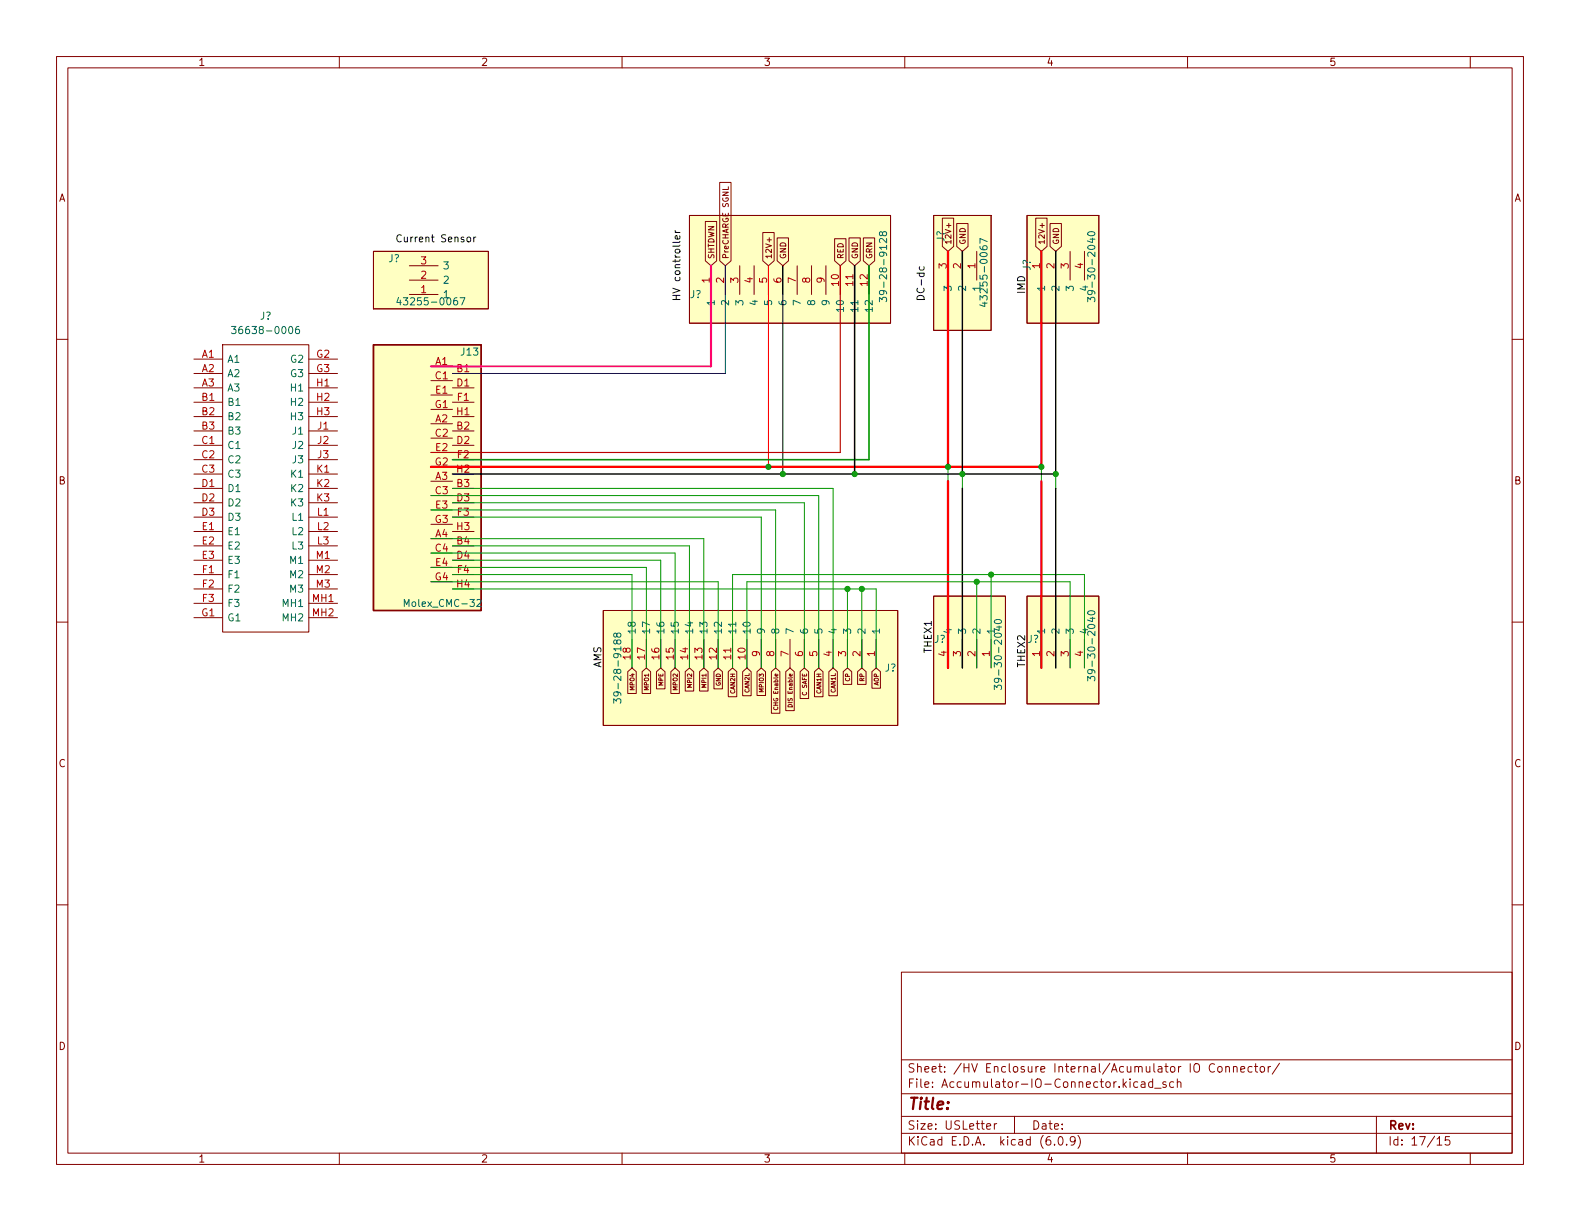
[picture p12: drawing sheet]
<svg xmlns="http://www.w3.org/2000/svg" width="279mm" height="216mm" viewBox="0 0 279 216" stroke-linecap="round" stroke-linejoin="round" font-family="sans-serif">
<g fill="none" stroke="#840000" stroke-width=".18">
<path d="M10 10h259.4v195.9h-259.4zM12 12h255.4v191.9h-255.4zM60 10v2M110 10v2M160 10v2M210 10v2M260 10v2M121.9 38.1h35.6v19.1h-35.6zM124.7 39.2h2v6.9l-1 .9-1-.9zM127.3 32.3h2v13.8l-1 .9-1-.9zM128.8 33v.5h-1M165.1 38.1h10.2v20.3h-10.2z"/>
<path d="M166.6 38.6h2v5l-1 .9-1-.9zM167.8 39.5v.7M169.2 39.5h2v4.1l-1 .9-1-.9zM181.6 38.1h12.7v19.1h-12.7zM183.1 38.6h2.1v5l-1.1 .9-1-.9zM184.3 39.5v.7M185.7 39.5h2v4.1l-1 .9-1-.9zM10 60h2M66 44.5h20.4v10.1h-20.4zM72.4 52.1h5.1M72.4 49.5h5.1M72.4 47h5.1"/>
<path d="M125.7 47v5.1M128.3 47v5.1M130.8 47v5.1M133.3 47v5.1M134.9 41.1h2v5l-1 .9-1-.9zM135.9 47v5.1M136 42v.8M137.4 42.1h2v4l-1 .9-1-.9zM138.4 47v5.1M141 47v5.1M143.5 47v5.1M146 47v5.1"/>
<path d="M147.6 42.2h2v3.9l-1 .9-1-.9zM148.6 47v5.1M150.1 42.1h2v4l-1 .9-1-.9zM151.1 47v5.1M152.7 42.1h2v4l-1 .9-1-.9zM153.7 47v5.1M167.6 44.5v5M170.2 44.5v5M172.7 44.5v5M184.1 44.5v5M186.7 44.5v5M189.2 44.5v5"/>
<path d="M191.8 44.5v5M267.4 60h2M34.3 66h5.1M34.3 76.2h5.1M34.3 68.6h5.1M34.3 78.7h5.1M34.3 71.1h5.1M34.3 73.7h5.1M34.3 63.5h5.1M39.4 61h15.2v50.8h-15.2zM54.6 66h5.1M54.6 76.2h5.1"/>
<path d="M54.6 68.6h5.1M54.6 78.7h5.1M54.6 71.1h5.1M54.6 73.7h5.1M54.6 63.5h5.1M76.2 64.8h3.8M76.2 74.9h3.8M76.2 67.3h3.8M76.2 77.5h3.8M76.2 69.9h3.8M76.2 72.4h3.8M80 66h3.8"/>
<path d="M80 76.2h3.8M80 68.6h3.8M80 78.7h3.8M80 71.1h3.8M80 73.7h3.8M34.3 86.4h5.1M34.3 96.5h5.1M34.3 88.9h5.1M34.3 99.1h5.1M34.3 81.3h5.1M34.3 91.4h5.1M34.3 83.8h5.1"/>
<path d="M34.3 94h5.1M54.6 86.4h5.1M54.6 96.5h5.1M54.6 88.9h5.1M54.6 99.1h5.1M54.6 81.3h5.1M54.6 91.4h5.1M54.6 83.8h5.1M54.6 94h5.1M76.2 85.1h3.8M76.2 95.3h3.8M76.2 87.6h3.8"/>
<path d="M76.2 97.8h3.8M76.2 80h3.8M76.2 90.2h3.8M76.2 82.6h3.8M76.2 92.7h3.8M80 86.4h3.8M80 96.5h3.8M80 88.9h3.8M80 99.1h3.8M80 81.3h3.8M80 91.4h3.8M80 83.8h3.8"/>
<path d="M80 94h3.8M10 110h2M34.3 101.6h5.1M34.3 104.1h5.1M34.3 106.7h5.1M34.3 109.2h5.1M54.6 101.6h5.1M54.6 104.1h5.1M54.6 106.7h5.1M54.6 109.2h5.1M76.2 100.3h3.8M76.2 102.9h3.8"/>
<path d="M80 101.6h3.8M80 104.1h3.8M106.7 108h52v20.3h-52zM111 118.8l.8-.7 .7 .7v3.8h-1.5zM111.8 113v5.1M113.5 118.8l.8-.7 .8 .7v3.8h-1.6zM114.3 113v5.1M116.1 118.8l.7-.7 .8 .7v3h-1.5zM116.8 113v5.1M118.6 118.8l.8-.7 .7 .7v3.8h-1.5zM119.4 113v5.1M121.2 118.8l.7-.7 .8 .7v3.4h-1.5z"/>
<path d="M121.9 113v5.1M123.7 118.8l.8-.7 .7 .7v3.4h-1.5zM124.5 113v5.1M126.2 118.8l.8-.7 .8 .7v3h-1.6zM127 113v5.1M128.8 118.8l.7-.7 .8 .7v4.4h-1.5zM129.5 113v5.1M131.3 118.8l.8-.7 .7 .7v4.2h-1.5zM132.1 113v5.1M133.9 118.8l.7-.7 .8 .7v4.2h-1.5zM134.6 113v5.1M136.4 118.8l.8-.7 .7 .7v7.3h-1.5z"/>
<path d="M137.2 113v5.1M138.9 118.8l.8-.7 .8 .7v6.9h-1.6zM139.7 113v5.1M141.5 118.8l.7-.7 .8 .7v4.7h-1.5zM142.2 113v5.1M144 118.8l.8-.7 .7 .7v4.4h-1.5zM144.8 113v5.1M146.6 118.8l.7-.7 .8 .7v4.2h-1.5zM147.3 113v5.1M149.1 118.8l.8-.7 .7 .7v2.2h-1.5zM149.9 113v5.1M151.6 118.8l.8-.7 .8 .7v2.2h-1.6z"/>
<path d="M152.4 113v5.1M154.2 118.8l.7-.7 .8 .7v2.9h-1.5zM154.9 113v5.1M165.1 105.4h12.7v19.1h-12.7zM167.6 113v5.1M170.2 113v5.1M172.7 113v5.1M175.3 113v5.1M181.6 105.4h12.7v19.1h-12.7zM184.1 113v5.1M186.7 113v5.1M189.2 113v5.1"/>
<path d="M191.8 113v5.1M267.4 110h2M136.9 125a.33 .33 0 0 0 .3 .5 .33 .33 0 0 0 .3-.5M139.4 124.7a.4 .4 0 0 1 .4-.1 .4 .4 0 0 1 .3 .4h-.8zM10 160h2M267.4 160h2M159.4 171.9h108v32h-108zM159.4 197.4h108M159.4 193.4h108M159.4 187.4h108M174.5 199.2l.7-.2-.1-.3h-.4l-.2 .2v.7h.6M175.8 198.7v1"/>
<path d="M176.3 198.7h-.3l-.2 .3M179.4 197.4v3M201.2 191.4l-.4-.1-.3 .3v.4l.1 .2h.6M201.8 191.4h.6l.1 .9M202.5 191.6l-.5 .1a.29 .29 0 0 0-.2 .3 .29 .29 0 0 0 .2 .3l.5-.1M203.8 191.4l-.4-.1-.3 .3v.4l.2 .2h.5M203.8 190.8v1.5M204.2 192.4h1.1M206.2 191.4l-.4-.1-.2 .2 .1 .2 .5 .2v.3h-.6M207.5 191.4l-.4-.1-.3 .3v.4l.2 .2h.5M208.2 191.4l.2-.1 .4 .1v.9M208.2 190.8v1.5"/>
<path d="M214.8 188.2a.6 .6 0 0 0-.8 0 .6 .6 0 0 0-.2 .7 .56 .56 0 0 0 .3 .6 .56 .56 0 0 0 .7-.1M215.4 188.7l.2-.1 .4 .1 .1 .6-.1 .2-.4 .1-.2-.2zM216.8 188.7l.2-.1 .3 .1 .1 .9M216.8 188.6v1M218.1 188.7l.2-.1 .4 .1 .1 .9M218.1 188.6v1M219.4 189.1l.7-.2-.1-.2-.4-.1-.2 .2 .1 .7h.5M221.4 188.7l-.4-.1-.3 .3v.4l.1 .2h.6M221.8 188.6h.6M222 188.1v1.3l.4 .2M222.9 188.7l.2-.1 .4 .1 .1 .6-.1 .2-.4 .1-.2-.2zM224.3 188.6v1"/>
<path d="M224.7 188.6l-.3 .1-.1 .2M226.3 188l-1.3 1.9M243.4 197.4v6.5M60 203.9v2M110 203.9v2M159.4 200.4h108M160 203.9v2M186.5 202.3v.2M187.3 201h.2a.81 .81 0 0 1 .6 .6 .81 .81 0 0 1-.3 .8l-.2 .1a.81 .81 0 0 1-.6-.6 .81 .81 0 0 1 .3-.9zM188.6 202.3v.2M190.1 201.6l-.3 .3h-.3l-.2-.3 .1-.6h.4l.2 .1a.99 .99 0 0 1-.3 1.4h-.3M190.6 200.8a1.72 1.72 0 0 1 0 2.2"/>
<path d="M210 203.9v2M254.1 201.4l.4-.4v1.5M254.1 202.5h.9M256.3 201h-.7l-.1 .7 .3-.2 .5 .1 .1 .2-.1 .5-.2 .2-.6-.2M260 203.9v2"/>
</g>
<g fill="#ffffc2" stroke="#ffffc2" stroke-width=".18">
<path d="M165.1 105.4h12.7v19.1h-12.7z"/>
<path d="M181.6 105.4h12.7v19.1h-12.7z"/>
<path d="M66 44.5h20.4v10.1h-20.4z"/>
<path d="M106.7 108h52v20.3h-52z"/>
<path d="M66 61h19.1v47h-19.1z"/>
<path d="M181.6 38.1h12.7v19.1h-12.7z"/>
<path d="M165.1 38.1h10.2v20.3h-10.2z"/>
<path d="M121.9 38.1h35.6v19.1h-35.6z"/>
</g>
<g fill="none" stroke="#006464" stroke-width=".18">
<path d="M40.9 57.7h.8l-.4 .5 .4 .1v.6l-.2 .1-.6-.1M52.9 57.7l-.4 .1a.85 .85 0 0 0 0 1.2l.4-.1 .1-.4-.3-.3-.3 .1-.1 .2M70.5 52.6l-.3 .9h.8M70.8 53.1v.8M81.4 52.6h.8l-.5 1.3M155.5 53.4v-.8l.5 .4 .1-.4h.6l.1 .2-.1 .6M156.1 41.2l.2-.2h.2l.3 .2-.1 .4-.4 .1-.2-.1-.2-.6h-.1l-.2 .1-.1 .3 .1 .2 .2 .1 .3-.3M173.7 53.6h.9M174.1 53.4v.8l-.9-.3M174.6 42.7l-1.3-.5v.8M192.3 53.4v-.8l.5 .4 .1-.4h.6l.1 .2-.1 .6M192.4 41.1a.75 .75 0 0 1 1.2 .3 .72 .72 0 0 1-1.3-.1z"/>
<path d="M71.5 107.2v-1.2l.4 .9 .4-.9v1.2M84.4 106.1l.4-.1 .3 .4-.8 .8h.8M109.1 112.2l.2-.3 .4 .1 .1 .2-.1 .3-.4 .2-.2-.2-.2-.5-.1-.1-.2 .2-.1 .3 .1 .2 .2 .1 .3-.3M130.1 110v.7M176 109.7a.69 .69 0 0 1 1.1 .3 .72 .72 0 0 1-1.3-.2zM192.5 108.1a.69 .69 0 0 1 1.1 .3 .72 .72 0 0 1-1.3-.1zM108.5 124.3v-.7l.5 .4 .1-.4h.6l.1 .2-.1 .5M175.8 121.9v-.7l.5 .4 .1-.4h.6l.1 .2-.1 .5M192.3 120.4v-.8l.5 .4 .1-.3h.6l.1 .1-.1 .6"/>
</g>
<path d="M66 61h19.1v47h-19.1z" fill="none" stroke="#840000" stroke-width=".25"/>
<path d="M82.7 42l.3-.1 .2 .3v.3l-.2 .3-.3-.1-.1-.2zM83.8 41.9v.9M84.1 41.9l-.3 .3M119.4 40.7l.2 .4M119.4 41.1h.8M120.2 41.7v.4l-.1 .2-.6-.1v-.5h.2l.1 .6M162.6 47.2v.3l.2 .3 .6-.2v-.4" fill="none" stroke="#0f0f0f" stroke-width=".18"/>
<g fill="none" stroke="#009600" stroke-width=".18">
<path d="M76.2 87.6h68.6v30.5M76.2 90.2h61v27.9M76.2 95.3h48.3v22.8M76.2 97.8h43.2v20.3M80 99.1h36.8v19M80 88.9h62.2v29.2M80 91.4h54.6v26.7M80 96.5h41.9v21.6M80 86.4h67.3v31.7M167.6 82.6v2.5M170.2 83.8v2.6M184.1 82.6v2.5"/>
<path d="M186.7 83.8v2.6M76.2 102.9h50.8v15.2M76.2 100.3h38.1v17.8M80 101.6h31.8v16.5M80 104.1h74.9v14M129.5 118.1v-16.5h62.3v16.5M132.1 118.1v-15.2h57.1v15.2M149.9 104.1v14M152.4 104.1v14M172.7 102.9v15.2M175.3 101.6v16.5"/>
</g>
<path d="M125.7 47v17.8h-49.5" fill="none" stroke="#f0f" stroke-width=".4"/>
<path d="M128.3 47v19h-48.3" fill="none" stroke="#0000c2" stroke-width=".18"/>
<path d="M138.4 47v36.8" fill="none" stroke="#000" stroke-width=".18"/>
<path d="M135.9 47v35.6" fill="none" stroke="#f00" stroke-width=".18"/>
<path d="M167.6 44.5v38.1M184.1 44.5v38.1h-107.9M167.6 85.1v33M184.1 85.1v33" fill="none" stroke="#f00" stroke-width=".4"/>
<path d="M148.6 47v33h-72.4" fill="none" stroke="#c20000" stroke-width=".2"/>
<path d="M153.7 47v34.3h-73.7" fill="none" stroke="#008400" stroke-width=".27"/>
<path d="M170.2 44.5v39.3M186.7 44.5v39.3h-106.7M170.2 86.4v31.7M186.7 86.4v31.7" fill="none" stroke="#000" stroke-width=".25"/>
<path d="M151.1 47v36.8" fill="none" stroke="#000" stroke-width=".27"/>
<g fill="#009600" stroke="#009600" stroke-width=".18">
<circle cx="152.4" cy="104.1" r=".46"/>
<circle cx="149.9" cy="104.1" r=".46"/>
<circle cx="138.4" cy="83.8" r=".46"/>
<circle cx="186.7" cy="83.8" r=".46"/>
<circle cx="170.2" cy="83.8" r=".46"/>
<circle cx="184.1" cy="82.6" r=".46"/>
<circle cx="167.6" cy="82.6" r=".46"/>
<circle cx="151.1" cy="83.8" r=".46"/>
<circle cx="135.9" cy="82.6" r=".46"/>
<circle cx="175.3" cy="101.6" r=".46"/>
<circle cx="172.7" cy="102.9" r=".46"/>
</g>
<text font-size="2.8" fill="#840000" x="160.4" y="196.2">Title:</text>
<g font-size="2.1" fill="#840000">
<text x="160.4" y="189.7">Sheet: /HV Enclosure Internal/Acumulator IO Connector/</text>
<text x="160.4" y="192.4">File: Accumulator-IO-Connector.kicad_sch</text>
<text x="160.4" y="202.5">KiCad E.D.A. kicad (6.0.9)</text>
<text x="160.4" y="199.7">Size: USLetter</text>
<text x="182.4" y="199.7">Date:</text>
<text x="245.4" y="199.7">Rev:</text>
<text x="245.4" y="202.5">Id: 17/15</text>
</g>
<g font-size="1.8" fill="#840000">
<text x="35" y="11.6">1</text>
<text x="85" y="11.6">2</text>
<text x="135" y="11.6">3</text>
<text x="185" y="11.6">4</text>
<text x="235" y="11.6">5</text>
<text x="10.3" y="35.6">A</text>
<text x="267.7" y="35.6">A</text>
<text x="10.3" y="85.7">B</text>
<text x="267.7" y="85.7">B</text>
<text x="10.3" y="135.6">C</text>
<text x="267.7" y="135.6">C</text>
<text x="10.3" y="185.7">D</text>
<text x="267.7" y="185.7">D</text>
<text x="35" y="205.6">1</text>
<text x="85" y="205.6">2</text>
<text x="135" y="205.6">3</text>
<text x="185" y="205.6">4</text>
<text x="235" y="205.6">5</text>
</g>
<g font-size="1.8" fill="#006464">
<text x="68.7" y="46.4">J?</text>
<text x="78.2" y="47.6">3</text>
<text x="167" y="42.8" transform="rotate(-90 167 42.8)">J?</text>
<text x="182.2" y="47.9" transform="rotate(-90 182.2 47.9)">J?</text>
<text x="183.9" y="47.5" transform="rotate(-90 183.9 47.5)">1</text>
<text x="71.4" y="54">43255-0067</text>
<text x="78.2" y="52.7">1</text>
<text x="78.2" y="50.2">2</text>
<text x="122" y="52.7">J?</text>
<text x="126.4" y="53.8" transform="rotate(-90 126.4 53.8)">1</text>
<text x="128.9" y="53.8" transform="rotate(-90 128.9 53.8)">2</text>
<text x="131.4" y="53.8" transform="rotate(-90 131.4 53.8)">3</text>
<text x="134" y="53.8" transform="rotate(-90 134 53.8)">4</text>
<text x="136.5" y="53.8" transform="rotate(-90 136.5 53.8)">5</text>
<text x="139.1" y="53.8" transform="rotate(-90 139.1 53.8)">6</text>
<text x="141.6" y="53.8" transform="rotate(-90 141.6 53.8)">7</text>
<text x="144.1" y="53.8" transform="rotate(-90 144.1 53.8)">8</text>
<text x="146.7" y="53.8" transform="rotate(-90 146.7 53.8)">9</text>
<text x="156.8" y="51.7" transform="rotate(-90 156.8 51.7)">39-28-9128</text>
<text x="168.3" y="51.3" transform="rotate(-90 168.3 51.3)">3</text>
<text x="170.8" y="51.3" transform="rotate(-90 170.8 51.3)">2</text>
<text x="173.4" y="51.3" transform="rotate(-90 173.4 51.3)">1</text>
<text x="174.6" y="52.9" transform="rotate(-90 174.6 52.9)">43255-0067</text>
<text x="184.8" y="51.3" transform="rotate(-90 184.8 51.3)">1</text>
<text x="187.3" y="51.3" transform="rotate(-90 187.3 51.3)">2</text>
<text x="189.9" y="51.3" transform="rotate(-90 189.9 51.3)">3</text>
<text x="192.4" y="51.3" transform="rotate(-90 192.4 51.3)">4</text>
<text x="193.7" y="51.7" transform="rotate(-90 193.7 51.7)">39-30-2040</text>
<text x="42.3" y="59.1">36638-0006</text>
<text x="46" y="56.5">J?</text>
<text x="149.2" y="54.8" transform="rotate(-90 149.2 54.8)">10</text>
<text x="151.8" y="54.8" transform="rotate(-90 151.8 54.8)">11</text>
<text x="154.3" y="54.8" transform="rotate(-90 154.3 54.8)">12</text>
<text x="40.1" y="64.1">A1</text>
<text x="51.5" y="64.1">G2</text>
<text x="81.6" y="62.9">J13</text>
<text x="40.1" y="66.7">A2</text>
<text x="40.1" y="69.2">A3</text>
<text x="40.1" y="71.8">B1</text>
<text x="51.5" y="66.7">G3</text>
<text x="51.6" y="69.2">H1</text>
<text x="51.6" y="71.8">H2</text>
<text x="40.1" y="74.3">B2</text>
<text x="40.1" y="76.8">B3</text>
<text x="51.6" y="74.3">H3</text>
<text x="51.9" y="76.8">J1</text>
<text x="40.1" y="79.4">C1</text>
<text x="40.1" y="81.9">C2</text>
<text x="51.9" y="79.4">J2</text>
<text x="51.9" y="81.9">J3</text>
<text x="40.1" y="84.5">C3</text>
<text x="40.1" y="87">D1</text>
<text x="40.1" y="89.5">D2</text>
<text x="51.6" y="84.5">K1</text>
<text x="51.6" y="87">K2</text>
<text x="51.6" y="89.5">K3</text>
<text x="40.1" y="92.1">D3</text>
<text x="40.1" y="94.6">E1</text>
<text x="51.8" y="92.1">L1</text>
<text x="51.8" y="94.6">L2</text>
<text x="40.1" y="97.2">E2</text>
<text x="40.1" y="99.7">E3</text>
<text x="51.4" y="99.7">M1</text>
<text x="51.8" y="97.2">L3</text>
<text x="40.1" y="102.2">F1</text>
<text x="40.1" y="104.8">F2</text>
<text x="40.1" y="107.3">F3</text>
<text x="50.1" y="107.3">MH1</text>
<text x="51.4" y="102.2">M2</text>
<text x="51.4" y="104.8">M3</text>
<text x="40.1" y="109.9">G1</text>
<text x="50.1" y="109.9">MH2</text>
<text x="112.4" y="112.3" transform="rotate(-90 112.4 112.3)">18</text>
<text x="114.9" y="112.3" transform="rotate(-90 114.9 112.3)">17</text>
<text x="117.5" y="112.3" transform="rotate(-90 117.5 112.3)">16</text>
<text x="120" y="112.3" transform="rotate(-90 120 112.3)">15</text>
<text x="122.6" y="112.3" transform="rotate(-90 122.6 112.3)">14</text>
<text x="125.1" y="112.3" transform="rotate(-90 125.1 112.3)">13</text>
<text x="127.6" y="112.3" transform="rotate(-90 127.6 112.3)">12</text>
<text x="130.2" y="112.3" transform="rotate(-90 130.2 112.3)">11</text>
<text x="132.7" y="112.3" transform="rotate(-90 132.7 112.3)">10</text>
<text x="135.3" y="112.3" transform="rotate(-90 135.3 112.3)">9</text>
<text x="137.8" y="112.3" transform="rotate(-90 137.8 112.3)">8</text>
<text x="140.3" y="112.3" transform="rotate(-90 140.3 112.3)">7</text>
<text x="142.9" y="112.3" transform="rotate(-90 142.9 112.3)">6</text>
<text x="145.4" y="112.3" transform="rotate(-90 145.4 112.3)">5</text>
<text x="148" y="112.3" transform="rotate(-90 148 112.3)">4</text>
<text x="150.5" y="112.3" transform="rotate(-90 150.5 112.3)">3</text>
<text x="153" y="112.3" transform="rotate(-90 153 112.3)">2</text>
<text x="155.6" y="112.3" transform="rotate(-90 155.6 112.3)">1</text>
<text x="165.2" y="113.7">J?</text>
<text x="168.3" y="112.3" transform="rotate(-90 168.3 112.3)">4</text>
<text x="170.8" y="112.3" transform="rotate(-90 170.8 112.3)">3</text>
<text x="173.4" y="112.3" transform="rotate(-90 173.4 112.3)">2</text>
<text x="175.9" y="112.3" transform="rotate(-90 175.9 112.3)">1</text>
<text x="181.7" y="113.7">J?</text>
<text x="184.8" y="112.3" transform="rotate(-90 184.8 112.3)">1</text>
<text x="187.3" y="112.3" transform="rotate(-90 187.3 112.3)">2</text>
<text x="189.9" y="112.3" transform="rotate(-90 189.9 112.3)">3</text>
<text x="192.4" y="112.3" transform="rotate(-90 192.4 112.3)">4</text>
<text x="111.5" y="116.6" transform="rotate(-90 111.5 116.6)">18</text>
<text x="156.4" y="118.7">J?</text>
<text x="193.7" y="118.7" transform="rotate(-90 193.7 118.7)">39-30-2040</text>
<text x="109.9" y="122.6" transform="rotate(-90 109.9 122.6)">39-28-9188</text>
<text x="177.2" y="120.2" transform="rotate(-90 177.2 120.2)">39-30-2040</text>
</g>
<g font-size="1.8" fill="#0f0f0f">
<text x="69.8" y="42.8">Current Sensor</text>
<text x="120.3" y="53.3" transform="rotate(-90 120.3 53.3)">HV controller</text>
<text x="163.5" y="53.3" transform="rotate(-90 163.5 53.3)">DC-dc</text>
<text x="181.3" y="52.1" transform="rotate(-90 181.3 52.1)">IMD</text>
<text x="106.3" y="118.1" transform="rotate(-90 106.3 118.1)">AMS</text>
<text x="164.8" y="115.6" transform="rotate(-90 164.8 115.6)">THEX1</text>
<text x="181.3" y="118.1" transform="rotate(-90 181.3 118.1)">THEX2</text>
</g>
<g font-size="1.8" fill="#a90000">
<text x="74.4" y="46.7">3</text>
<text x="167.4" y="47.5" transform="rotate(-90 167.4 47.5)">3</text>
<text x="169.9" y="47.5" transform="rotate(-90 169.9 47.5)">2</text>
<text x="172.5" y="47.5" transform="rotate(-90 172.5 47.5)">1</text>
<text x="186.4" y="47.5" transform="rotate(-90 186.4 47.5)">2</text>
<text x="189" y="47.5" transform="rotate(-90 189 47.5)">3</text>
<text x="191.5" y="47.5" transform="rotate(-90 191.5 47.5)">4</text>
<text x="74.4" y="51.8">1</text>
<text x="74.4" y="49.3">2</text>
<text x="125.5" y="50" transform="rotate(-90 125.5 50)">1</text>
<text x="128" y="50" transform="rotate(-90 128 50)">2</text>
<text x="130.6" y="50" transform="rotate(-90 130.6 50)">3</text>
<text x="133.1" y="50" transform="rotate(-90 133.1 50)">4</text>
<text x="135.6" y="50" transform="rotate(-90 135.6 50)">5</text>
<text x="138.2" y="50" transform="rotate(-90 138.2 50)">6</text>
<text x="140.7" y="50" transform="rotate(-90 140.7 50)">7</text>
<text x="143.3" y="50" transform="rotate(-90 143.3 50)">8</text>
<text x="145.8" y="50" transform="rotate(-90 145.8 50)">9</text>
<text x="148.3" y="50.5" transform="rotate(-90 148.3 50.5)">10</text>
<text x="150.9" y="50.5" transform="rotate(-90 150.9 50.5)">11</text>
<text x="153.4" y="50.5" transform="rotate(-90 153.4 50.5)">12</text>
<text x="35.7" y="63.2">A1</text>
<text x="35.7" y="65.8">A2</text>
<text x="56" y="63.2">G2</text>
<text x="56" y="65.8">G3</text>
<text x="77" y="64.5">A1</text>
<text x="80.8" y="65.8">B1</text>
<text x="35.7" y="68.3">A3</text>
<text x="35.7" y="70.9">B1</text>
<text x="56" y="68.3">H1</text>
<text x="56" y="70.9">H2</text>
<text x="77" y="67.1">C1</text>
<text x="77" y="69.6">E1</text>
<text x="80.8" y="68.3">D1</text>
<text x="80.9" y="70.9">F1</text>
<text x="35.7" y="73.4">B2</text>
<text x="35.7" y="75.9">B3</text>
<text x="56" y="73.4">H3</text>
<text x="56.2" y="75.9">J1</text>
<text x="76.9" y="72.1">G1</text>
<text x="77" y="74.7">A2</text>
<text x="77" y="77.2">C2</text>
<text x="80.8" y="75.9">B2</text>
<text x="80.8" y="73.4">H1</text>
<text x="35.7" y="78.5">C1</text>
<text x="35.7" y="81">C2</text>
<text x="35.7" y="83.6">C3</text>
<text x="56" y="83.6">K1</text>
<text x="56.2" y="78.5">J2</text>
<text x="56.2" y="81">J3</text>
<text x="76.9" y="82.3">G2</text>
<text x="77" y="79.8">E2</text>
<text x="80.8" y="78.5">D2</text>
<text x="80.8" y="83.6">H2</text>
<text x="80.9" y="81">F2</text>
<text x="35.7" y="86.1">D1</text>
<text x="35.7" y="88.6">D2</text>
<text x="56" y="86.1">K2</text>
<text x="56" y="88.6">K3</text>
<text x="77" y="84.8">A3</text>
<text x="77" y="87.4">C3</text>
<text x="77" y="89.9">E3</text>
<text x="80.8" y="86.1">B3</text>
<text x="80.8" y="88.6">D3</text>
<text x="35.7" y="91.2">D3</text>
<text x="35.7" y="93.7">E1</text>
<text x="56.1" y="91.2">L1</text>
<text x="56.1" y="93.7">L2</text>
<text x="76.9" y="92.5">G3</text>
<text x="77" y="95">A4</text>
<text x="80.8" y="93.7">H3</text>
<text x="80.9" y="91.2">F3</text>
<text x="35.7" y="96.3">E2</text>
<text x="35.7" y="98.8">E3</text>
<text x="35.8" y="101.3">F1</text>
<text x="55.9" y="98.8">M1</text>
<text x="55.9" y="101.3">M2</text>
<text x="56.1" y="96.3">L3</text>
<text x="77" y="97.5">C4</text>
<text x="77" y="100.1">E4</text>
<text x="80.8" y="96.3">B4</text>
<text x="80.8" y="98.8">D4</text>
<text x="80.9" y="101.3">F4</text>
<text x="35.8" y="103.9">F2</text>
<text x="35.8" y="106.4">F3</text>
<text x="55.3" y="106.4">MH1</text>
<text x="55.9" y="103.9">M3</text>
<text x="76.9" y="102.6">G4</text>
<text x="80.8" y="103.9">H4</text>
<text x="35.7" y="109">G1</text>
<text x="55.3" y="109">MH2</text>
<text x="114" y="116.6" transform="rotate(-90 114 116.6)">17</text>
<text x="116.6" y="116.6" transform="rotate(-90 116.6 116.6)">16</text>
<text x="119.1" y="116.6" transform="rotate(-90 119.1 116.6)">15</text>
<text x="121.7" y="116.6" transform="rotate(-90 121.7 116.6)">14</text>
<text x="124.2" y="116.6" transform="rotate(-90 124.2 116.6)">13</text>
<text x="126.7" y="116.6" transform="rotate(-90 126.7 116.6)">12</text>
<text x="129.3" y="116.6" transform="rotate(-90 129.3 116.6)">11</text>
<text x="131.8" y="116.6" transform="rotate(-90 131.8 116.6)">10</text>
<text x="134.4" y="116.1" transform="rotate(-90 134.4 116.1)">9</text>
<text x="136.9" y="116.1" transform="rotate(-90 136.9 116.1)">8</text>
<text x="139.4" y="116.1" transform="rotate(-90 139.4 116.1)">7</text>
<text x="142" y="116.1" transform="rotate(-90 142 116.1)">6</text>
<text x="144.5" y="116.1" transform="rotate(-90 144.5 116.1)">5</text>
<text x="147.1" y="116.1" transform="rotate(-90 147.1 116.1)">4</text>
<text x="149.6" y="116.1" transform="rotate(-90 149.6 116.1)">3</text>
<text x="152.1" y="116.1" transform="rotate(-90 152.1 116.1)">2</text>
<text x="154.7" y="116.1" transform="rotate(-90 154.7 116.1)">1</text>
<text x="167.4" y="116.1" transform="rotate(-90 167.4 116.1)">4</text>
<text x="169.9" y="116.1" transform="rotate(-90 169.9 116.1)">3</text>
<text x="172.5" y="116.1" transform="rotate(-90 172.5 116.1)">2</text>
<text x="175" y="116.1" transform="rotate(-90 175 116.1)">1</text>
<text x="183.9" y="116.1" transform="rotate(-90 183.9 116.1)">1</text>
<text x="186.4" y="116.1" transform="rotate(-90 186.4 116.1)">2</text>
<text x="189" y="116.1" transform="rotate(-90 189 116.1)">3</text>
<text x="191.5" y="116.1" transform="rotate(-90 191.5 116.1)">4</text>
</g>
<text font-size="1.7" fill="#006464" x="72.1" y="107.3">Molex_CMC-32</text>
<g font-size="1.4" fill="#840000">
<text x="126.3" y="45.9" transform="rotate(-90 126.3 45.9)">SHTDWN</text>
<text x="128.8" y="45.9" transform="rotate(-90 128.8 45.9)">PreCHARGE SGNL</text>
<text x="136.5" y="45.9" transform="rotate(-90 136.5 45.9)">12V+</text>
<text x="139" y="45.9" transform="rotate(-90 139 45.9)">GND</text>
<text x="149.2" y="45.9" transform="rotate(-90 149.2 45.9)">RED</text>
<text x="151.7" y="45.9" transform="rotate(-90 151.7 45.9)">GND</text>
<text x="154.2" y="45.9" transform="rotate(-90 154.2 45.9)">GRN</text>
<text x="168.2" y="43.3" transform="rotate(-90 168.2 43.3)">12V+</text>
<text x="170.8" y="43.3" transform="rotate(-90 170.8 43.3)">GND</text>
<text x="184.7" y="43.3" transform="rotate(-90 184.7 43.3)">12V+</text>
<text x="187.3" y="43.3" transform="rotate(-90 187.3 43.3)">GND</text>
</g>
<g font-size="1" fill="#840000">
<text x="112.2" y="121.9" transform="rotate(-90 112.2 121.9)">MPO4</text>
<text x="114.7" y="121.9" transform="rotate(-90 114.7 121.9)">MPO1</text>
<text x="117.3" y="121.2" transform="rotate(-90 117.3 121.2)">MPE</text>
<text x="119.8" y="121.9" transform="rotate(-90 119.8 121.9)">MPO2</text>
<text x="122.3" y="121.4" transform="rotate(-90 122.3 121.4)">MPI2</text>
<text x="124.9" y="121.4" transform="rotate(-90 124.9 121.4)">MPI1</text>
<text x="127.4" y="121.3" transform="rotate(-90 127.4 121.3)">GND</text>
<text x="130" y="122.6" transform="rotate(-90 130 122.6)">CAN2H</text>
<text x="132.5" y="122.4" transform="rotate(-90 132.5 122.4)">CAN2L</text>
<text x="135" y="122.2" transform="rotate(-90 135 122.2)">MPIO3</text>
<text x="137.6" y="125" transform="rotate(-90 137.6 125)">CHG Enable</text>
<text x="140.1" y="124.4" transform="rotate(-90 140.1 124.4)">DIS Enable</text>
<text x="142.7" y="122.8" transform="rotate(-90 142.7 122.8)">C SAFE</text>
<text x="145.2" y="122.6" transform="rotate(-90 145.2 122.6)">CAN1H</text>
<text x="147.7" y="122.4" transform="rotate(-90 147.7 122.4)">CAN1L</text>
<text x="150.3" y="120.4" transform="rotate(-90 150.3 120.4)">CP</text>
<text x="152.8" y="120.4" transform="rotate(-90 152.8 120.4)">RP</text>
<text x="155.4" y="121.2" transform="rotate(-90 155.4 121.2)">AOP</text>
</g>
</svg>
